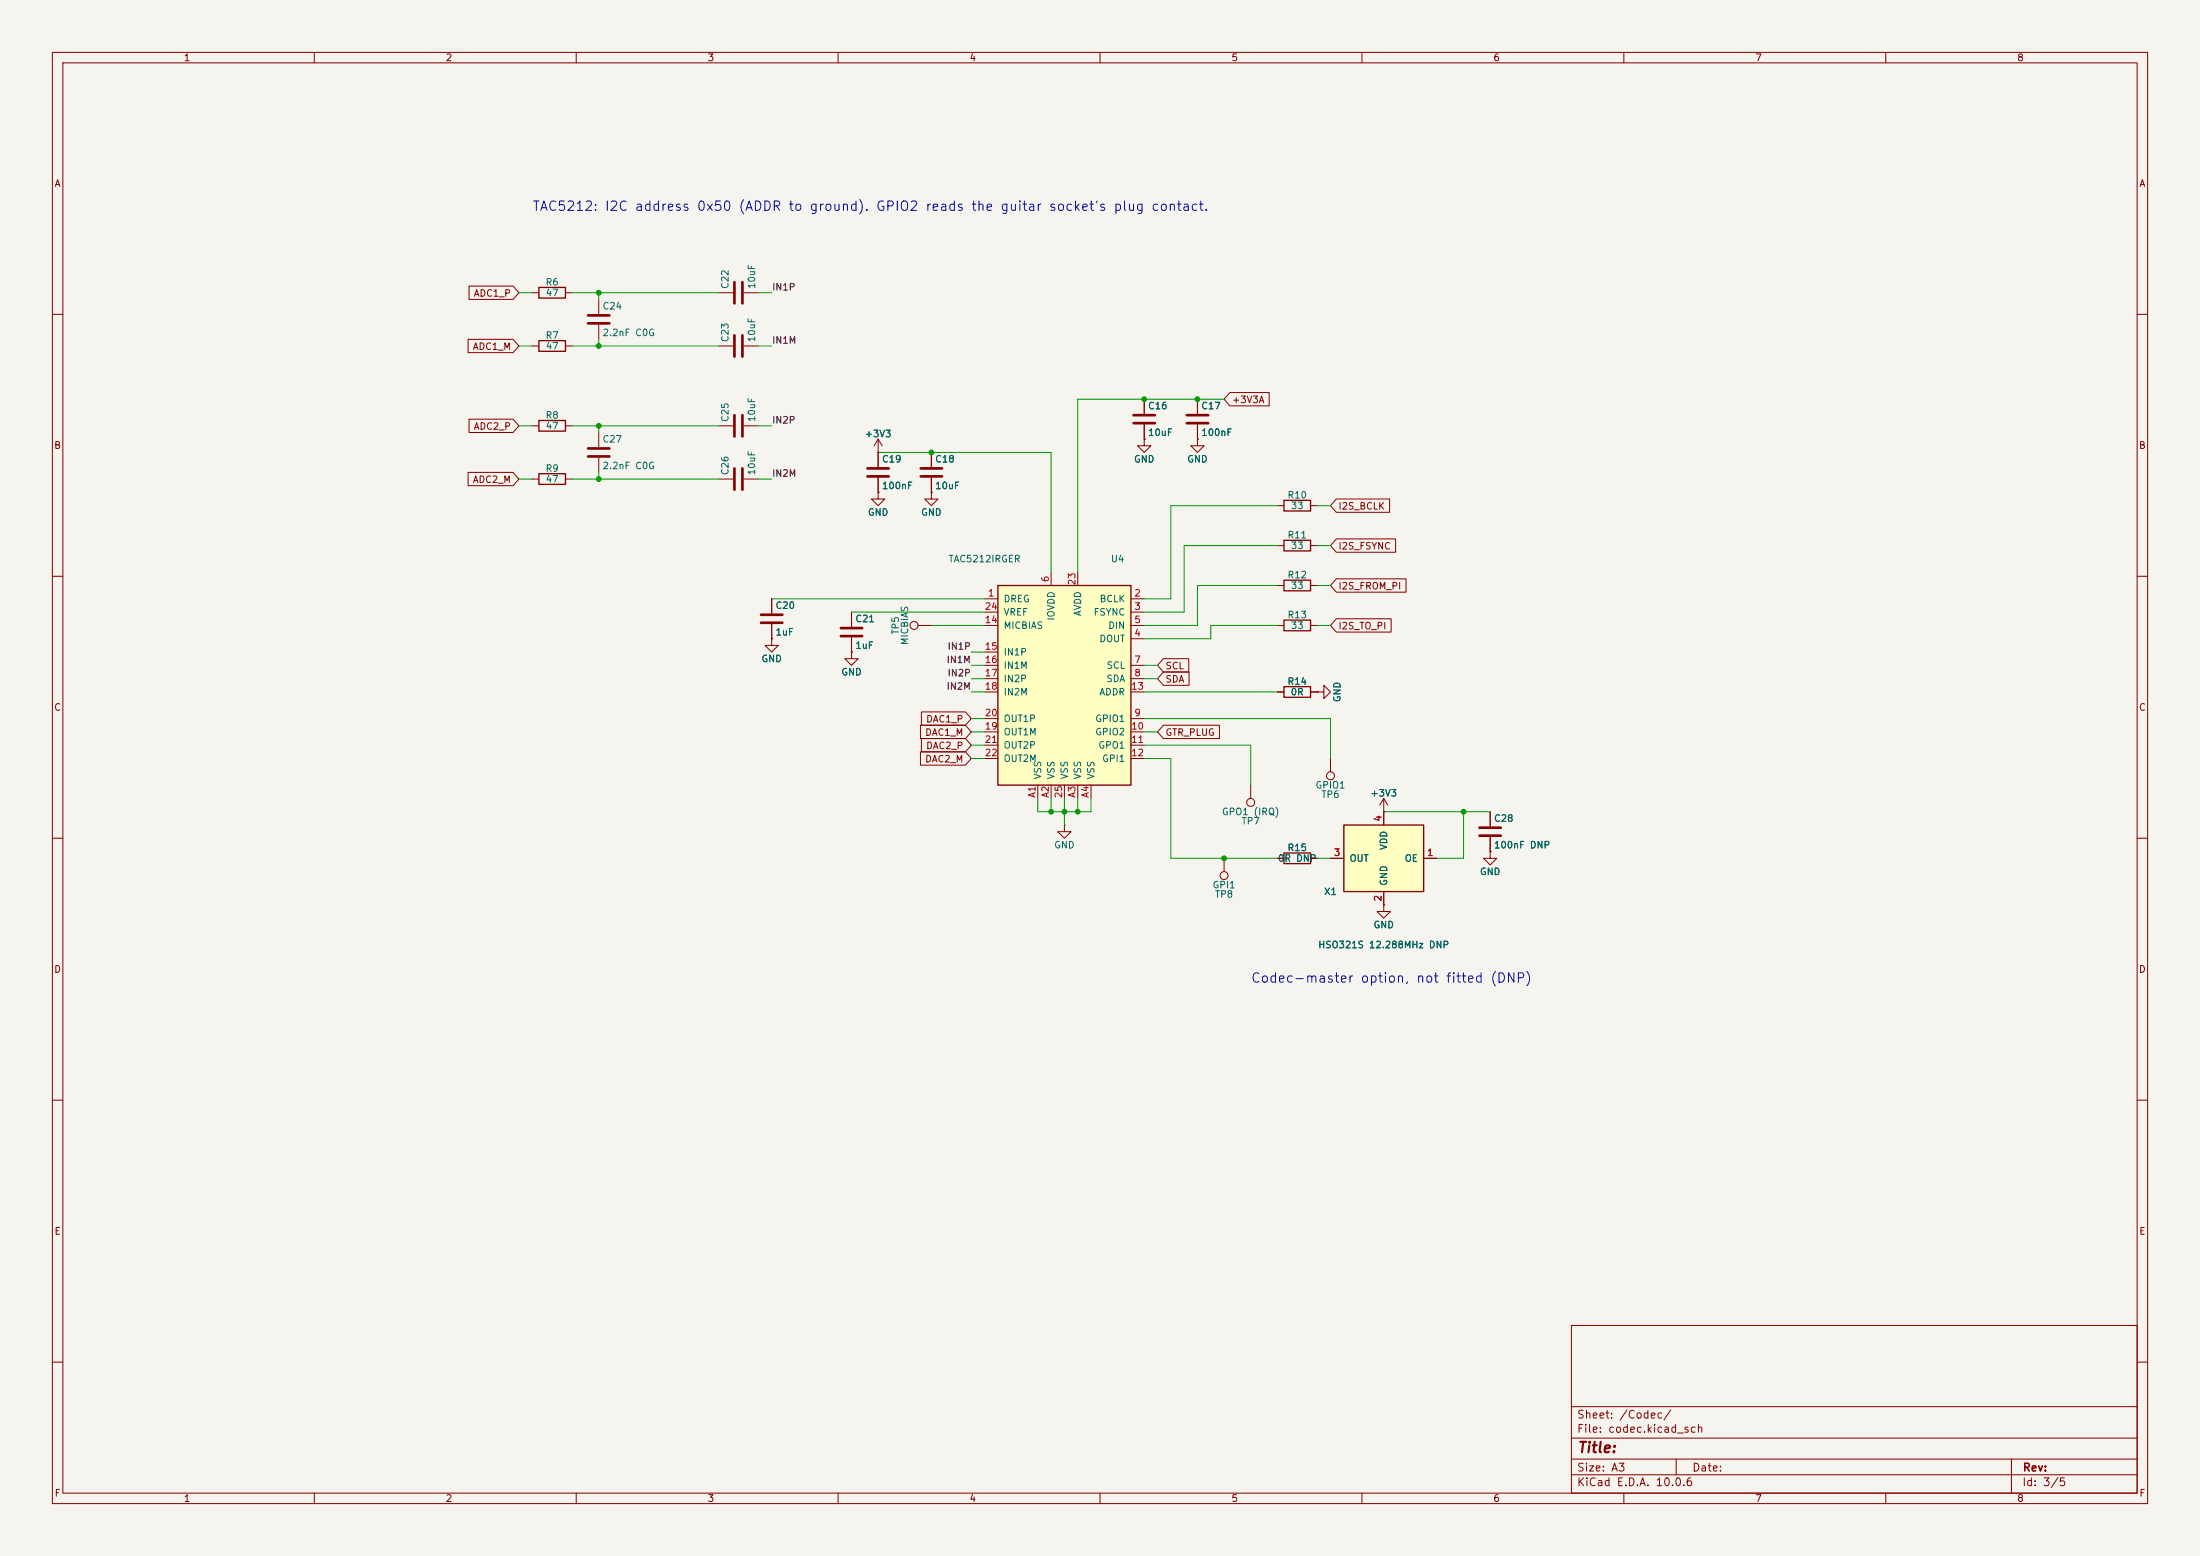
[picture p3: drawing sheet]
<svg xmlns="http://www.w3.org/2000/svg" width="420mm" height="297mm" viewBox="0 0 420 297" stroke-linecap="round" stroke-linejoin="round" font-family="sans-serif">
<path d="M0 0h420v297h-420z" fill="#f5f4ef" stroke="#f5f4ef" stroke-width=".19"/>
<g fill="none" stroke="#840000" stroke-width=".19">
<path d="M10 10h400v277h-400zM12 12h396v273h-396zM60 10v2M110 10v2M160 10v2M210 10v2M260 10v2M310 10v2M360 10v2M114.3 57.2v2.7M137.2 55.9h2.8M142 55.9h2.8"/>
<path d="M10 60h2M114.3 62v2.8M137.2 66h2.8M142 66h2.8M218.4 76.2v2.8M408 60h2M101.6 81.3h1.3M101.6 91.4h1.3M107.9 81.3h1.3M107.9 91.4h1.3M114.3 82.6v2.7M114.3 87.4v2.8"/>
<path d="M137.2 81.3h2.8M142 81.3h2.8M218.4 83.8v1.3h1.3l-1.3 1.3-1.2-1.3h1.2M218.4 83.8h.1M218.4 81v2.8M243.8 96.5h1.3M250.2 96.5h1.3M10 110h2M243.8 119.4h1.3M243.8 104.1h1.3M243.8 111.8h1.3M250.2 119.4h1.3"/>
<path d="M250.2 104.1h1.3M250.2 111.8h1.3M408 110h2M243.8 132.1h1.3M250.2 132.1h1.3M251.5 132.1h1.2v-1.3l1.3 1.3-1.3 1.3v-1.3M251.5 132.1h.1M10 160h2M203.2 157.5v1.3h1.3l-1.3 1.2-1.3-1.2h1.3M203.2 157.5h.1M238.8 149.9v2.5M254 144.8v2.5"/>
<path d="M264.2 154.9h.1M264.2 152.4l-.8 1.3M264.2 152.4l.7 1.3M264.2 152.4v2.5M408 160h2M233.7 163.8v2.6M10 210h2M408 210h2M300 253h108v32h-108zM10 260h2M300 278.5h108M300 274.5h108"/>
<path d="M300 268.5h108M320 278.5v3M384 278.5v6.5M408 260h2M60 285v2M110 285v2M160 285v2M210 285v2M260 285v2M300 281.5h108M310 285v2M360 285v2"/>
<circle cx="238.8" cy="153.2" r=".76"/>
<circle cx="254" cy="148.1" r=".76"/>
<circle cx="233.7" cy="167.1" r=".76"/>
</g>
<path d="M140.2 53.8v4.1M141.7 53.8v4.1M112.3 60.2h4M112.3 61.7h4M140.2 64v4.1M140.2 79.2v4.1M141.7 64v4.1M141.7 79.2v4.1M216.4 79.2h4.1M112.3 85.6h4M112.3 87.1h4M216.4 80.8h4.1" fill="none" stroke="#840000" stroke-width=".51"/>
<path d="M102.9 90.4h5v2.1h-5zM102.9 80.3h5v2h-5zM245.1 95.5h5.1v2h-5.1zM245.1 118.4h5.1v2h-5.1zM245.1 103.1h5.1v2.1h-5.1zM245.1 110.7h5.1v2.1h-5.1zM245.1 131.1h5.1v2h-5.1z" fill="none" stroke="#840000" stroke-width=".25"/>
<path d="M256.5 157.5h15.3v12.7h-15.3z" fill="#ffffc2"/>
<path d="M256.5 157.5h15.3v12.7h-15.3zM245.1 162.8h5.1v2h-5.1z" fill="none" stroke="#840000" stroke-width=".25"/>
<path d="M264.2 154.9v2.6M243.8 163.8h1.3M250.2 163.8h1.3M254 163.8h2.5M264.2 170.2v2.5M271.8 163.8h2.5" fill="none" stroke="#840000" stroke-width=".19"/>
<path d="M190.5 111.8h25.4v38.1h-25.4z" fill="#ffffc2"/>
<path d="M102.9 54.9h5v2h-5zM102.9 65h5v2.1h-5zM190.5 111.8h25.4v38.1h-25.4z" fill="none" stroke="#840000" stroke-width=".25"/>
<g fill="none" stroke="#840000" stroke-width=".19">
<path d="M89.5 54.6h8.4l1.2 1.3-1.2 1.3h-8.4zM101.6 55.9h1.3M107.9 55.9h1.3M89.4 64.8h8.5l1.2 1.2-1.2 1.3h-8.5zM101.6 66h1.3M107.9 66h1.3M218.4 76.2v2.8M228.6 76.2v2.8M234.8 74.9h7.5v2.6h-7.5l-1.1-1.3zM89.4 90.2h8.5l1.2 1.2-1.2 1.3h-8.5zM89.5 80h8.4l1.2 1.3-1.2 1.3h-8.4zM137.2 91.4h2.8"/>
<path d="M142 91.4h2.8M167.6 94v1.3h1.3l-1.3 1.2-1.2-1.2h1.2M167.6 94h.1M167.6 86.4h.1M167.6 83.8v5.4M167.6 91.2v2.8M167.6 83.8l-.7 1.3M167.6 83.8l.8 1.3M177.8 94v1.3h1.3l-1.3 1.2-1.3-1.2h1.3M177.8 94h.1M177.8 86.4v2.8M177.8 91.2v2.8"/>
<path d="M218.4 83.8h.1M218.4 81v2.8M228.6 83.8v1.3h1.3l-1.3 1.3-1.3-1.3h1.3M228.6 83.8h.1M228.6 81v2.8M255.1 95.2h10.2v2.6h-10.2l-1.1-1.3zM147.3 114.3v2.8M147.3 119.1v2.8M162.6 116.8v2.8M175.3 119.4h2.5M188 114.3h2.5M188 116.8h2.5"/>
<path d="M188 119.4h2.5M200.7 109.2v2.6M205.7 109.2v2.6M215.9 114.3h2.5M215.9 116.8h2.5M215.9 119.4h2.5M255.1 102.9h11.3v2.5h-11.3l-1.1-1.3zM255.1 110.5h13.3v2.5h-13.3l-1.1-1.2zM255.1 118.1h10.5v2.6h-10.5l-1.1-1.3zM147.3 121.9v1.3h1.3l-1.3 1.3-1.3-1.3h1.3M147.3 121.9h.1M162.6 124.5v1.2h1.2l-1.2 1.3-1.3-1.3h1.3"/>
<path d="M162.6 124.5h.1M162.6 121.7v2.8M175.7 138.4h8.6l1.1 1.3-1.1 1.3h-8.6zM175.9 135.9h8.4l1.1 1.3-1.1 1.2h-8.4zM188 127h2.5M188 129.5h2.5M188 137.2h2.5M188 139.7h2.5M188 132.1h2.5M188 124.5h2.5M215.9 121.9h2.5M215.9 127h2.5"/>
<path d="M215.9 129.5h2.5M215.9 137.2h2.5M215.9 139.7h2.5M215.9 132.1h2.5M222.1 125.7h4.8v2.6h-4.8l-1.1-1.3zM222.1 138.4h10.7v2.6h-10.7l-1.1-1.3zM222.1 128.3h4.9v2.5h-4.9l-1.1-1.3zM243.8 132.1h1.3M250.2 132.1h1.3M251.5 132.1h.1M175.7 143.5h8.6l1.1 1.3-1.1 1.3h-8.6zM175.9 141h8.4l1.1 1.2-1.1 1.3h-8.4z"/>
<path d="M188 142.2h2.5M188 144.8h2.5M198.1 149.9v2.5M200.7 149.9v2.5M203.2 149.9v2.5M205.7 149.9v2.5M208.3 149.9v2.5M215.9 142.2h2.5M215.9 144.8h2.5M264.2 154.9h.1M264.2 154.9v2.6M284.5 154.9v2.8"/>
<path d="M284.5 159.8v2.8M243.8 163.8h1.3M250.2 163.8h1.3M254 163.8h2.5M264.2 172.7v1.3h1.2l-1.2 1.3-1.3-1.3h1.3M264.2 172.7h.1M264.2 170.2v2.5M271.8 163.8h2.5M284.5 162.6v1.2h1.2l-1.2 1.3-1.3-1.3h1.3M284.5 162.6h.1"/>
<circle cx="174.5" cy="119.4" r=".76"/>
</g>
<g fill="none" stroke="#840000" stroke-width=".51">
<path d="M226.6 79.2h4M140.2 89.4v4.1M141.7 89.4v4.1M165.6 89.4h4.1M165.6 90.9h4.1M175.8 89.4h4M175.8 90.9h4M226.6 80.8h4M145.3 117.3h4.1M145.3 118.9h4.1M160.5 119.9h4.1M160.5 121.4h4.1"/>
<path d="M282.4 158h4.1M282.4 159.5h4.1"/>
</g>
<g fill="none" stroke="#009600" stroke-width=".19">
<path d="M99.1 55.9h2.5M109.2 55.9h28M114.3 55.9v1.3M144.8 55.9h2.5M99.1 66h2.5M109.2 66h28M114.3 64.8v1.2M144.8 66h2.5M233.7 76.2h-28v33M99.1 81.3h2.5M99.1 91.4h2.5M109.2 81.3h28"/>
<path d="M109.2 91.4h28M114.3 81.3v1.3M114.3 90.2v1.2M144.8 81.3h2.5M144.8 91.4h2.5M167.6 86.4h33.1v22.8M243.8 96.5h-20.3v17.8h-5.1M251.5 96.5h2.5M147.3 114.3h40.7M162.6 116.8h25.4M177.8 119.4h10.2M243.8 119.4h-12.7v2.5h-12.7"/>
<path d="M243.8 111.8h-15.2v7.6h-10.2M243.8 104.1h-17.7v12.7h-7.7M251.5 119.4h2.5M251.5 111.8h2.5M251.5 104.1h2.5M185.4 127h2.6M185.4 132.1h2.6M185.4 137.2h2.6M185.4 139.7h2.6M185.4 129.5h2.6M185.4 124.5h2.6M218.4 127h2.6"/>
<path d="M218.4 132.1h25.4M218.4 137.2h35.6v7.6M218.4 139.7h2.6M218.4 129.5h2.6M185.4 142.2h2.6M185.4 144.8h2.6M198.1 152.4v2.5h10.2v-2.5M200.7 152.4v2.5M203.2 152.4v5.1M205.7 152.4v2.5M218.4 144.8h5.1v19h20.3M218.4 142.2h20.4v7.7"/>
<path d="M264.2 154.9h20.3M279.4 154.9v8.9h-5.1M251.5 163.8h2.5"/>
</g>
<g fill="#009600" stroke="#009600" stroke-width=".19">
<circle cx="177.8" cy="86.4" r=".46"/>
<circle cx="228.6" cy="76.2" r=".46"/>
<circle cx="203.2" cy="154.9" r=".46"/>
<circle cx="205.7" cy="154.9" r=".46"/>
<circle cx="200.7" cy="154.9" r=".46"/>
<circle cx="279.4" cy="154.9" r=".46"/>
<circle cx="233.7" cy="163.8" r=".46"/>
<circle cx="114.3" cy="81.3" r=".46"/>
<circle cx="114.3" cy="91.4" r=".46"/>
<circle cx="114.3" cy="55.9" r=".46"/>
<circle cx="114.3" cy="66" r=".46"/>
<circle cx="218.4" cy="76.2" r=".46"/>
</g>
<text font-size="2" fill="#840000" x="301" y="277.8">Title:</text>
<g font-size="1.8" fill="#0000c2">
<text x="101.5" y="40.7">TAC5212: I2C address 0x50 (ADDR to ground). GPIO2 reads the guitar socket's plug contact.</text>
<text x="238.7" y="188">Codec-master option, not fitted (DNP)</text>
</g>
<g font-size="1.5" fill="#840000">
<text x="300.9" y="273.8">File: codec.kicad_sch</text>
<text x="300.9" y="271.1">Sheet: /Codec/</text>
<text x="300.9" y="281.2">Size: A3</text>
<text x="322.9" y="281.2">Date:</text>
<text x="386" y="281.2">Rev:</text>
<text x="300.9" y="284">KiCad E.D.A. 10.0.6</text>
<text x="385.9" y="284">Id: 3/5</text>
</g>
<g font-size="1.3" fill="#840000">
<text x="35" y="12">1</text>
<text x="85" y="12">2</text>
<text x="135" y="12">3</text>
<text x="185" y="12">4</text>
<text x="235" y="12">5</text>
<text x="285" y="12">6</text>
<text x="335" y="12">7</text>
<text x="385" y="12">8</text>
<text x="10.3" y="36">A</text>
<text x="408.3" y="36">A</text>
<text x="90.3" y="56.9">ADC1_P</text>
<text x="90.1" y="67.1">ADC1_M</text>
<text x="235.1" y="77.3">+3V3A</text>
<text x="90.3" y="82.3">ADC2_P</text>
<text x="10.2" y="86">B</text>
<text x="408.2" y="86">B</text>
<text x="90.1" y="92.5">ADC2_M</text>
<text x="255.4" y="97.6">I2S_BCLK</text>
<text x="255.4" y="105.2">I2S_FSYNC</text>
<text x="255.4" y="112.8">I2S_FROM_PI</text>
<text x="255.4" y="120.4">I2S_TO_PI</text>
<text x="222.4" y="128.1">SCL</text>
<text x="222.4" y="130.6">SDA</text>
<text x="10.2" y="136">C</text>
<text x="408.2" y="136">C</text>
<text x="176.5" y="140.8">DAC1_M</text>
<text x="176.7" y="143.3">DAC2_P</text>
<text x="176.7" y="138.2">DAC1_P</text>
<text x="222.4" y="140.8">GTR_PLUG</text>
<text x="176.5" y="145.8">DAC2_M</text>
<text x="10.2" y="186">D</text>
<text x="408.2" y="186">D</text>
<text x="10.3" y="236">E</text>
<text x="408.3" y="236">E</text>
<text x="10.3" y="286">F</text>
<text x="35" y="287">1</text>
<text x="85" y="287">2</text>
<text x="135" y="287">3</text>
<text x="185" y="287">4</text>
<text x="235" y="287">5</text>
<text x="285" y="287">6</text>
<text x="335" y="287">7</text>
<text x="385" y="287">8</text>
<text x="408.3" y="286">F</text>
</g>
<g font-size="1.3" fill="#006464">
<text x="104" y="54.8">R6</text>
<text x="104.1" y="56.8">47</text>
<text x="114.9" y="59.4">C24</text>
<text x="139.4" y="55.3" transform="rotate(-90 139.4 55.3)">C22</text>
<text x="144.5" y="55.3" transform="rotate(-90 144.5 55.3)">10uF</text>
<text x="104" y="65">R7</text>
<text x="114.9" y="64.5">2.2nF C0G</text>
<text x="139.4" y="65.4" transform="rotate(-90 139.4 65.4)">C23</text>
<text x="144.5" y="65.4" transform="rotate(-90 144.5 65.4)">10uF</text>
<text x="104.1" y="67">47</text>
<text x="104" y="80.2">R8</text>
<text x="104.1" y="82.2">47</text>
<text x="139.4" y="80.7" transform="rotate(-90 139.4 80.7)">C25</text>
<text x="144.5" y="80.7" transform="rotate(-90 144.5 80.7)">10uF</text>
<text x="165" y="83.8">+3V3</text>
<text x="219.1" y="78.4">C16</text>
<text x="219.1" y="83.5">10uF</text>
<text x="229.2" y="78.4">C17</text>
<text x="229.2" y="83.5">100nF</text>
<text x="114.9" y="84.8">C27</text>
<text x="114.9" y="89.9">2.2nF C0G</text>
<text x="168.3" y="88.6">C19</text>
<text x="178.4" y="88.6">C18</text>
<text x="216.4" y="88.6">GND</text>
<text x="226.5" y="88.6">GND</text>
<text x="104" y="90.4">R9</text>
<text x="104.1" y="92.4">47</text>
<text x="139.4" y="90.8" transform="rotate(-90 139.4 90.8)">C26</text>
<text x="144.5" y="90.8" transform="rotate(-90 144.5 90.8)">10uF</text>
<text x="168.3" y="93.7">100nF</text>
<text x="178.4" y="93.7">10uF</text>
<text x="245.7" y="95.5">R10</text>
<text x="165.6" y="98.8">GND</text>
<text x="175.7" y="98.8">GND</text>
<text x="246.3" y="97.5">33</text>
<text x="181" y="107.6">TAC5212IRGER</text>
<text x="212" y="107.6">U4</text>
<text x="245.7" y="103.1">R11</text>
<text x="246.3" y="105.1">33</text>
<text x="245.7" y="110.7">R12</text>
<text x="246.3" y="112.7">33</text>
<text x="147.9" y="116.5">C20</text>
<text x="163.2" y="119.1">C21</text>
<text x="191.5" y="115.3">DREG</text>
<text x="191.5" y="117.8">VREF</text>
<text x="201.6" y="118.6" transform="rotate(-90 201.6 118.6)">IOVDD</text>
<text x="206.7" y="117.7" transform="rotate(-90 206.7 117.7)">AVDD</text>
<text x="208.7" y="117.8">FSYNC</text>
<text x="209.8" y="115.3">BCLK</text>
<text x="245.7" y="118.3">R13</text>
<text x="147.9" y="121.6">1uF</text>
<text x="163.2" y="124.2">1uF</text>
<text x="171.9" y="121.2" transform="rotate(-90 171.9 121.2)">TP5</text>
<text x="173.7" y="123.3" transform="rotate(-90 173.7 123.3)">MICBIAS</text>
<text x="191.5" y="120.3">MICBIAS</text>
<text x="191.5" y="125.4">IN1P</text>
<text x="209.8" y="122.9">DOUT</text>
<text x="211.5" y="120.3">DIN</text>
<text x="246.3" y="120.3">33</text>
<text x="145.3" y="126.7">GND</text>
<text x="160.5" y="129.2">GND</text>
<text x="191.5" y="128">IN1M</text>
<text x="191.5" y="130.5">IN2P</text>
<text x="211.1" y="130.5">SDA</text>
<text x="211.1" y="128">SCL</text>
<text x="245.7" y="131">R14</text>
<text x="191.5" y="133">IN2M</text>
<text x="209.8" y="133">ADDR</text>
<text x="246.3" y="133">0R</text>
<text x="256.2" y="134.1" transform="rotate(-90 256.2 134.1)">GND</text>
<text x="191.5" y="140.7">OUT1M</text>
<text x="191.5" y="138.1">OUT1P</text>
<text x="191.5" y="143.2">OUT2P</text>
<text x="209" y="138.1">GPIO1</text>
<text x="209" y="140.7">GPIO2</text>
<text x="209.6" y="143.2">GPO1</text>
<text x="191.5" y="145.7">OUT2M</text>
<text x="199.1" y="148.9" transform="rotate(-90 199.1 148.9)">VSS</text>
<text x="201.6" y="148.9" transform="rotate(-90 201.6 148.9)">VSS</text>
<text x="204.2" y="148.9" transform="rotate(-90 204.2 148.9)">VSS</text>
<text x="206.7" y="148.9" transform="rotate(-90 206.7 148.9)">VSS</text>
<text x="209.2" y="148.9" transform="rotate(-90 209.2 148.9)">VSS</text>
<text x="210.3" y="145.7">GPI1</text>
<text x="233.2" y="155.9">GPO1 (IRQ)</text>
<text x="251" y="150.8">GPIO1</text>
<text x="252.1" y="152.6">TP6</text>
<text x="261.5" y="152.3">+3V3</text>
<text x="236.9" y="157.7">TP7</text>
<text x="285.1" y="157.2">C28</text>
<text x="201.1" y="162.3">GND</text>
<text x="243.9" y="164.8">0R DNP</text>
<text x="245.7" y="162.8">R15</text>
<text x="257.5" y="164.8">OUT</text>
<text x="265.1" y="162.4" transform="rotate(-90 265.1 162.4)">VDD</text>
<text x="268.1" y="164.8">OE</text>
<text x="282.4" y="167.3">GND</text>
<text x="285.1" y="162.3">100nF DNP</text>
<text x="231.4" y="169.9">GPI1</text>
<text x="231.8" y="171.7">TP8</text>
<text x="252.7" y="171.1">X1</text>
<text x="265.1" y="169.2" transform="rotate(-90 265.1 169.2)">GND</text>
<text x="262.1" y="177.5">GND</text>
<text x="251.5" y="181.3">HSO321S 12.288MHz DNP</text>
</g>
<g font-size="1.3" fill="#0f0f0f">
<text x="147.3" y="55.8">IN1P</text>
<text x="147.3" y="65.9">IN1M</text>
<text x="147.3" y="81.2">IN2P</text>
<text x="147.3" y="91.3">IN2M</text>
<text x="180.8" y="124.3">IN1P</text>
<text x="180.6" y="132">IN2M</text>
<text x="180.6" y="126.9">IN1M</text>
<text x="180.8" y="129.4">IN2P</text>
</g>
<g font-size="1.3" fill="#a90000">
<text x="200.5" y="111.2" transform="rotate(-90 200.5 111.2)">6</text>
<text x="205.6" y="111.8" transform="rotate(-90 205.6 111.8)">23</text>
<text x="187.9" y="119.2">14</text>
<text x="187.9" y="116.7">24</text>
<text x="188.5" y="114.2">1</text>
<text x="216.4" y="114.2">2</text>
<text x="216.4" y="116.7">3</text>
<text x="216.4" y="119.2">5</text>
<text x="187.9" y="124.3">15</text>
<text x="216.4" y="121.8">4</text>
<text x="187.9" y="126.9">16</text>
<text x="187.9" y="129.4">17</text>
<text x="187.9" y="131.9">18</text>
<text x="215.8" y="131.9">13</text>
<text x="216.4" y="126.9">7</text>
<text x="216.4" y="129.4">8</text>
<text x="187.9" y="137">20</text>
<text x="216.4" y="137">9</text>
<text x="187.9" y="139.6">19</text>
<text x="187.9" y="142.1">21</text>
<text x="215.8" y="139.6">10</text>
<text x="215.8" y="142.1">11</text>
<text x="187.9" y="144.6">22</text>
<text x="215.8" y="144.6">12</text>
<text x="198" y="152.4" transform="rotate(-90 198 152.4)">A1</text>
<text x="200.5" y="152.4" transform="rotate(-90 200.5 152.4)">A2</text>
<text x="203.1" y="152.5" transform="rotate(-90 203.1 152.5)">25</text>
<text x="205.6" y="152.4" transform="rotate(-90 205.6 152.4)">A3</text>
<text x="208.1" y="152.4" transform="rotate(-90 208.1 152.4)">A4</text>
<text x="264" y="156.9" transform="rotate(-90 264 156.9)">4</text>
<text x="254.5" y="163.7">3</text>
<text x="272.3" y="163.7">1</text>
<text x="264" y="172.2" transform="rotate(-90 264 172.2)">2</text>
</g>
</svg>
